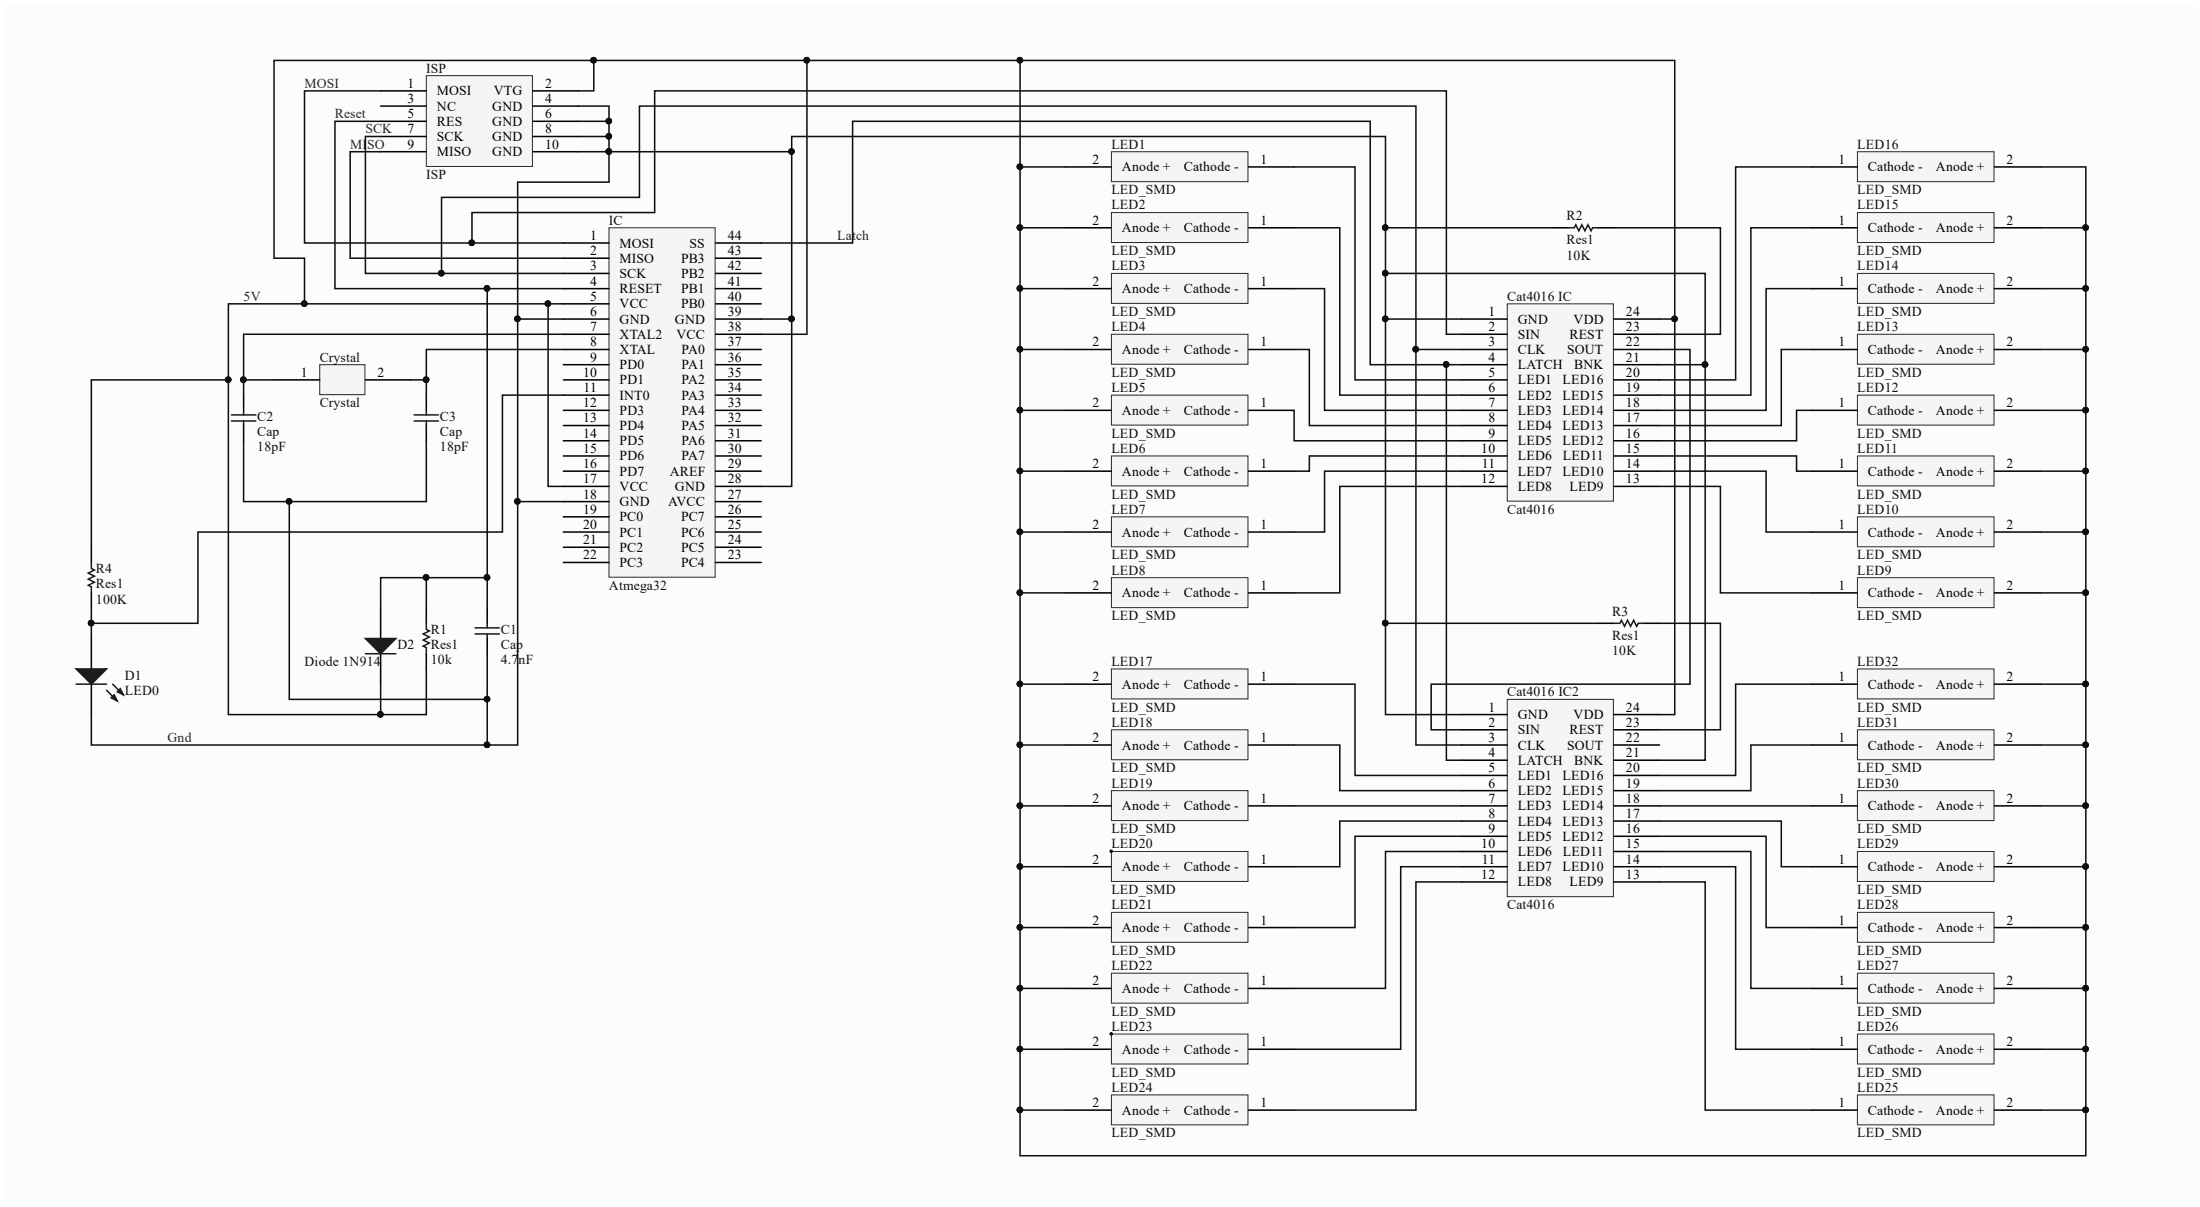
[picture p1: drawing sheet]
<svg xmlns="http://www.w3.org/2000/svg" width="367mm" height="201mm" viewBox="0 0 367 201" stroke-linecap="round" stroke-linejoin="round" font-family="sans-serif">
<path d="M.3 .3h366v200.4h-366z" fill="#fcfcfc" stroke="#000" stroke-width=".17"/>
<path d="M309.5 25.3h22.7v5h-22.7z" fill="#f5f5f5" stroke="#262626" stroke-width=".17"/>
<path d="M301.9 27.8h7.6M332.3 27.8h7.6M15.2 106.4v5M15.2 114v5" fill="none" stroke="#000" stroke-width=".25"/>
<g fill="#1c1c1c" stroke="#1c1c1c" stroke-width=".25">
<path d="M12.7 111.4h5.1l-2.6 2.6z"/>
<path d="M18.5 116.3l.5-.5 .5 1z"/>
<path d="M19.5 115.2l.5-.5 .5 1.1z"/>
</g>
<path d="M12.7 114h5.1M17.8 115l1.7 1.8M18.8 114l1.7 1.8" fill="none" stroke="#1c1c1c" stroke-width=".25"/>
<path d="M251.1 116.5h17.7v32.9h-17.7z" fill="#f5f5f5" stroke="#262626" stroke-width=".17"/>
<g fill="none" stroke="#000" stroke-width=".25">
<path d="M243.5 119h7.6M268.9 119h7.6M243.5 121.6h7.6M243.5 124.1h7.6M243.5 126.7h7.6M243.5 129.2h7.6M243.5 131.7h7.6M243.5 134.3h7.6M243.5 136.8h7.6M243.5 139.3h7.6M268.9 121.6h7.6M268.9 124.1h7.6"/>
<path d="M268.9 126.7h7.6M268.9 129.2h7.6M268.9 131.7h7.6M268.9 134.3h7.6M268.9 136.8h7.6M268.9 139.3h7.6M243.5 141.9h7.6M243.5 144.4h7.6M243.5 146.9h7.6M268.9 141.9h7.6M268.9 144.4h7.6M268.9 146.9h7.6"/>
</g>
<path d="M251.1 50.6h17.7v32.9h-17.7z" fill="#f5f5f5" stroke="#262626" stroke-width=".17"/>
<g fill="none" stroke="#000" stroke-width=".25">
<path d="M243.5 53.2h7.6M243.5 55.7h7.6M243.5 58.2h7.6M268.9 53.2h7.6M268.9 55.7h7.6M268.9 58.2h7.6M243.5 60.8h7.6M243.5 63.3h7.6M243.5 65.8h7.6M243.5 68.4h7.6M243.5 70.9h7.6M243.5 73.4h7.6"/>
<path d="M243.5 76h7.6M243.5 78.5h7.6M268.9 60.8h7.6M268.9 63.3h7.6M268.9 65.8h7.6M268.9 68.4h7.6M268.9 70.9h7.6M268.9 73.4h7.6M268.9 76h7.6M268.9 78.5h7.6M243.5 81h7.6M268.9 81h7.6"/>
</g>
<path d="M53.3 60.8h7.5v5h-7.5z" fill="#f5f5f5" stroke="#262626" stroke-width=".17"/>
<path d="M45.7 63.3h7.6M60.9 63.3h7.6" fill="none" stroke="#000" stroke-width=".25"/>
<path d="M71 12.6h17.7v15.1h-17.7z" fill="#f5f5f5" stroke="#262626" stroke-width=".17"/>
<path d="M63.4 15.1h7.6M63.4 17.7h7.6M88.8 15.1h7.6M88.8 17.7h7.6M63.4 20.2h7.6M63.4 22.7h7.6M63.4 25.3h7.6M88.8 20.2h7.6M88.8 22.7h7.6M88.8 25.3h7.6" fill="none" stroke="#000" stroke-width=".25"/>
<path d="M185.2 25.3h22.7v5h-22.7z" fill="#f5f5f5" stroke="#262626" stroke-width=".17"/>
<path d="M177.6 27.8h7.6M208 27.8h7.6" fill="none" stroke="#000" stroke-width=".25"/>
<path d="M309.5 35.4h22.7v5h-22.7z" fill="#f5f5f5" stroke="#262626" stroke-width=".17"/>
<path d="M301.9 37.9h7.6M332.3 37.9h7.6" fill="none" stroke="#000" stroke-width=".25"/>
<path d="M309.5 45.6h22.7v4.9h-22.7z" fill="#f5f5f5" stroke="#262626" stroke-width=".17"/>
<path d="M301.9 48.1h7.6M332.3 48.1h7.6" fill="none" stroke="#000" stroke-width=".25"/>
<path d="M309.5 55.7h22.7v5h-22.7z" fill="#f5f5f5" stroke="#262626" stroke-width=".17"/>
<path d="M301.9 58.2h7.6M332.3 58.2h7.6" fill="none" stroke="#000" stroke-width=".25"/>
<path d="M309.5 65.8h22.7v5h-22.7z" fill="#f5f5f5" stroke="#262626" stroke-width=".17"/>
<path d="M301.9 68.4h7.6M332.3 68.4h7.6" fill="none" stroke="#000" stroke-width=".25"/>
<path d="M309.5 76h22.7v5h-22.7z" fill="#f5f5f5" stroke="#262626" stroke-width=".17"/>
<path d="M301.9 78.5h7.6M332.3 78.5h7.6" fill="none" stroke="#000" stroke-width=".25"/>
<path d="M309.5 86.1h22.7v5h-22.7z" fill="#f5f5f5" stroke="#262626" stroke-width=".17"/>
<path d="M301.9 88.6h7.6M332.3 88.6h7.6" fill="none" stroke="#000" stroke-width=".25"/>
<path d="M309.5 96.2h22.7v5h-22.7z" fill="#f5f5f5" stroke="#262626" stroke-width=".17"/>
<path d="M301.9 98.8h7.6M332.3 98.8h7.6" fill="none" stroke="#000" stroke-width=".25"/>
<path d="M309.5 111.4h22.7v5h-22.7z" fill="#f5f5f5" stroke="#262626" stroke-width=".17"/>
<path d="M301.9 114h7.6M332.3 114h7.6" fill="none" stroke="#000" stroke-width=".25"/>
<path d="M309.5 121.6h22.7v5h-22.7z" fill="#f5f5f5" stroke="#262626" stroke-width=".17"/>
<path d="M301.9 124.1h7.6M332.3 124.1h7.6" fill="none" stroke="#000" stroke-width=".25"/>
<path d="M309.5 131.7h22.7v5h-22.7z" fill="#f5f5f5" stroke="#262626" stroke-width=".17"/>
<path d="M301.9 134.3h7.6M332.3 134.3h7.6" fill="none" stroke="#000" stroke-width=".25"/>
<path d="M309.5 141.9h22.7v5h-22.7z" fill="#f5f5f5" stroke="#262626" stroke-width=".17"/>
<path d="M301.9 144.4h7.6M332.3 144.4h7.6" fill="none" stroke="#000" stroke-width=".25"/>
<path d="M309.5 152h22.7v5h-22.7z" fill="#f5f5f5" stroke="#262626" stroke-width=".17"/>
<path d="M301.9 154.5h7.6M332.3 154.5h7.6" fill="none" stroke="#000" stroke-width=".25"/>
<path d="M309.5 162.1h22.7v5h-22.7z" fill="#f5f5f5" stroke="#262626" stroke-width=".17"/>
<path d="M301.9 164.7h7.6M332.3 164.7h7.6" fill="none" stroke="#000" stroke-width=".25"/>
<path d="M309.5 172.3h22.7v5h-22.7z" fill="#f5f5f5" stroke="#262626" stroke-width=".17"/>
<path d="M301.9 174.8h7.6M332.3 174.8h7.6" fill="none" stroke="#000" stroke-width=".25"/>
<path d="M309.5 182.4h22.7v5h-22.7z" fill="#f5f5f5" stroke="#262626" stroke-width=".17"/>
<path d="M301.9 184.9h7.6M332.3 184.9h7.6" fill="none" stroke="#000" stroke-width=".25"/>
<path d="M185.2 35.4h22.7v5h-22.7z" fill="#f5f5f5" stroke="#262626" stroke-width=".17"/>
<path d="M177.6 37.9h7.6M208 37.9h7.6" fill="none" stroke="#000" stroke-width=".25"/>
<path d="M185.2 45.6h22.7v4.9h-22.7z" fill="#f5f5f5" stroke="#262626" stroke-width=".17"/>
<path d="M177.6 48.1h7.6M208 48.1h7.6" fill="none" stroke="#000" stroke-width=".25"/>
<path d="M185.2 55.7h22.7v5h-22.7z" fill="#f5f5f5" stroke="#262626" stroke-width=".17"/>
<path d="M177.6 58.2h7.6M208 58.2h7.6" fill="none" stroke="#000" stroke-width=".25"/>
<path d="M185.2 65.8h22.7v5h-22.7z" fill="#f5f5f5" stroke="#262626" stroke-width=".17"/>
<path d="M177.6 68.4h7.6M208 68.4h7.6" fill="none" stroke="#000" stroke-width=".25"/>
<path d="M185.2 76h22.7v5h-22.7z" fill="#f5f5f5" stroke="#262626" stroke-width=".17"/>
<path d="M177.6 78.5h7.6M208 78.5h7.6" fill="none" stroke="#000" stroke-width=".25"/>
<path d="M185.2 86.1h22.7v5h-22.7z" fill="#f5f5f5" stroke="#262626" stroke-width=".17"/>
<path d="M177.6 88.6h7.6M208 88.6h7.6" fill="none" stroke="#000" stroke-width=".25"/>
<path d="M185.2 96.2h22.7v5h-22.7z" fill="#f5f5f5" stroke="#262626" stroke-width=".17"/>
<path d="M177.6 98.8h7.6M208 98.8h7.6" fill="none" stroke="#000" stroke-width=".25"/>
<path d="M185.2 111.4h22.7v5h-22.7z" fill="#f5f5f5" stroke="#262626" stroke-width=".17"/>
<path d="M177.6 114h7.6M208 114h7.6" fill="none" stroke="#000" stroke-width=".25"/>
<path d="M185.2 121.6h22.7v5h-22.7z" fill="#f5f5f5" stroke="#262626" stroke-width=".17"/>
<path d="M177.6 124.1h7.6M208 124.1h7.6" fill="none" stroke="#000" stroke-width=".25"/>
<path d="M185.2 131.7h22.7v5h-22.7z" fill="#f5f5f5" stroke="#262626" stroke-width=".17"/>
<path d="M177.6 134.3h7.6M208 134.3h7.6" fill="none" stroke="#000" stroke-width=".25"/>
<path d="M185.2 141.9h22.7v5h-22.7z" fill="#f5f5f5" stroke="#262626" stroke-width=".17"/>
<path d="M177.6 144.4h7.6M208 144.4h7.6" fill="none" stroke="#000" stroke-width=".25"/>
<circle cx="185.1" cy="141.8" r=".22" fill="#0e0e0e" stroke="#0e0e0e" stroke-width=".17"/>
<path d="M185.2 152h22.7v5h-22.7z" fill="#f5f5f5" stroke="#262626" stroke-width=".17"/>
<path d="M177.6 154.5h7.6M208 154.5h7.6" fill="none" stroke="#000" stroke-width=".25"/>
<path d="M185.2 162.1h22.7v5h-22.7z" fill="#f5f5f5" stroke="#262626" stroke-width=".17"/>
<path d="M177.6 164.7h7.6M208 164.7h7.6" fill="none" stroke="#000" stroke-width=".25"/>
<path d="M185.2 172.3h22.7v5h-22.7z" fill="#f5f5f5" stroke="#262626" stroke-width=".17"/>
<path d="M177.6 174.8h7.6M208 174.8h7.6" fill="none" stroke="#000" stroke-width=".25"/>
<circle cx="185.1" cy="172.2" r=".22" fill="#0e0e0e" stroke="#0e0e0e" stroke-width=".17"/>
<path d="M185.2 182.4h22.7v5h-22.7z" fill="#f5f5f5" stroke="#262626" stroke-width=".17"/>
<g fill="none" stroke="#000" stroke-width=".25">
<path d="M258.7 37.9h2.6M266.3 37.9h2.6M40.6 65.8v2.6M40.6 70.9v2.5M71 65.8v2.6M71 70.9v2.5M15.2 91.2v2.5M15.2 98.8v2.5M63.4 101.3v5.1M63.4 108.9v5.1M71 101.3v2.5M71 108.9v2.5"/>
<path d="M81.2 101.3v2.5M81.2 106.4v2.5M266.3 103.8h2.6M274 103.8h2.5M177.6 184.9h7.6M208 184.9h7.6"/>
</g>
<g fill="none" stroke="#1c1c1c" stroke-width=".25">
<path d="M261.3 37.9h1l.2-.5 .5 1.1 .6-1.1 .5 1.1 .5-1.1 .5 1.1 .2-.6h1M38.6 69.1h4M38.6 70.1h4M40.6 68.4v.7M40.6 70.1v.8M69 69.1h4.1M69 70.1h4.1M71 68.4v.7M71 70.1v.8M15.2 93.7v1l.5 .3-1 .5 1 .5-1 .5 1 .5-1 .5 .5 .3v1M60.9 108.9h5.1M71 103.8v1.1l.5 .2-1 .5 1 .5-1 .5 1 .5-1 .5 .5 .3v1"/>
<path d="M79.1 104.6h4.1M79.1 105.6h4.1M81.2 103.8v.8M81.2 105.6v.8M268.9 103.8h1l.2-.5 .6 1 .5-1 .5 1 .5-1 .5 1 .2-.5h1.1"/>
</g>
<path d="M60.9 106.4h5.1l-2.6 2.5z" fill="#1c1c1c" stroke="#1c1c1c" stroke-width=".25"/>
<g fill="none" stroke="#0e0e0e" stroke-width=".25">
<path d="M63.4 15.1h-12.7v25.4h43.2M96.4 17.7h5.1v2.5h-5.1M96.4 15.1h2.5v-5h-53.2v32.9h5v7.6h43.2M98.9 10.1h35.5v45.6h-7.6M134.4 10.1h35.6v17.7M170 10.1h109v43.1h-2.5M63.4 25.3h-5.1v17.7h35.6M63.4 20.2h-7.6v27.9h38.1M63.4 22.7h-2.5v22.9h33M101.5 20.2v2.5h-5.1M101.5 22.7v2.6h-5.1M131.9 25.3v-2.6h98.9v30.5h12.7"/>
<path d="M170 37.9v10.2h7.6M177.6 27.8h-7.6v10.1h7.6M215.6 27.8h10.2v35.5h17.7M215.6 37.9h7.6v27.9h20.3M230.8 37.9h27.9M268.9 37.9h17.7v17.8h-10.1M301.9 27.8h-12.7v35.5h-12.7M301.9 37.9h-10.2v27.9h-15.2M339.9 27.8h7.6v10.1h-7.6M347.5 37.9v10.2h-7.6M50.7 50.6h-12.7v68.4h25.4M73.6 45.6v-12.7h32.9v-15.2h129.4v40.5"/>
<path d="M78.6 40.5v-5.1h30.5v-20.3h131.9v40.6h2.5M81.2 48.1v48.1M86.2 53.2v30.4h7.7M91.3 50.6v30.4h2.6M93.9 53.2h-7.7v-22.9h15.3v-5h30.4v27.9h-5.1M93.9 55.7h-53.3v7.6h5.1M93.9 58.2h-22.9v5.1h-2.5M126.8 40.5h15.2v-20.3h86.3v40.6h12.7M131.9 53.2v27.8h-5.1M170 48.1v10.1h7.6M170 58.2v10.2h7.6M215.6 48.1h5.1v20.3h22.8"/>
<path d="M215.6 58.2h2.5v12.7h25.4M230.8 53.2v65.8h12.7M230.8 45.6h53.3v15.2h-7.6M243.5 58.2h-7.6v65.9h7.6M276.5 58.2h5.1v55.8h-43.2v7.6h5.1M279 53.2v65.8h-2.5M301.9 48.1h-7.7v20.3h-17.7M301.9 58.2h-5.1v12.7h-20.3M347.5 48.1v10.1h-7.6M347.5 58.2v10.2h-7.6M38 63.3h-22.8v27.9M40.6 73.4v10.2h30.4v-10.2"/>
<path d="M40.6 63.3v2.5M71 63.3v2.5M93.9 65.8h-10.2v22.8h-50.7v15.2h-17.8M170 68.4v10.1h7.6M170 78.5v10.1h7.6M215.6 68.4v5h27.9M243.5 76h-25.4v2.5h-2.5M243.5 78.5h-22.8v10.1h-5.1M243.5 60.8h-2.5v65.9h2.5M276.5 76h22.8v2.5h2.6M276.5 78.5h17.7v10.1h7.7M284.1 60.8v65.9h-7.6"/>
<path d="M301.9 68.4h-2.6v5h-22.8M347.5 68.4v10.1h-7.6M347.5 78.5v10.1h-7.6M48.2 83.6v32.9h33v-7.6M71 96.2h10.2v5.1M170 88.6v10.2h7.6M170 98.8v15.2h7.6M243.5 81h-20.3v17.8h-7.6M276.5 81h10.1v17.8h15.3M347.5 88.6v10.2h-7.6M347.5 98.8v15.2h-7.6M15.2 101.3v5.1"/>
<path d="M63.4 101.3v-5.1h7.6v5.1M71 111.4v7.6h-7.6v-5M81.2 116.5v7.6h-66v-5.1M170 114v10.1h7.6M215.6 114h10.2v15.2h17.7M230.8 103.8h35.5M276.5 103.8h10.1v17.8h-10.1M301.9 114h-12.7v15.2h-12.7M347.5 114v10.1h-7.6M170 124.1v10.2h7.6M170 134.3v10.1h7.6M215.6 124.1h7.6v7.6h20.3"/>
<path d="M215.6 134.3h27.9M243.5 136.8h-20.3v7.6h-7.6M243.5 139.3h-17.7v15.2h-10.2M276.5 136.8h20.3v7.6h5.1M276.5 139.3h17.7v15.2h7.7M276.5 134.3h25.4M301.9 124.1h-10.2v7.6h-15.2M347.5 124.1v10.2h-7.6M347.5 134.3v10.1h-7.6M170 144.4v10.1h7.6M170 154.5v10.2h7.6M243.5 141.9h-12.7v22.8h-15.2"/>
<path d="M243.5 144.4h-10.1v30.4h-17.8M243.5 146.9h-7.6v38h-20.3M276.5 141.9h15.2v22.8h10.2M276.5 144.4h12.7v30.4h12.7M276.5 146.9h7.6v38h17.8M347.5 144.4v10.1h-7.6M347.5 154.5v10.2h-7.6M170 164.7v10.1h7.6M170 174.8v10.1h7.6M347.5 164.7v10.1h-7.6M347.5 174.8v10.1h-7.6M170 184.9v7.6h177.5v-7.6"/>
</g>
<g fill="#0e0e0e" stroke="#0e0e0e" stroke-width=".17">
<circle cx="101.4" cy="20.2" r=".47"/>
<circle cx="101.4" cy="22.7" r=".47"/>
<circle cx="101.4" cy="25.2" r=".47"/>
<circle cx="86.2" cy="53.1" r=".47"/>
<circle cx="40.5" cy="63.3" r=".47"/>
<circle cx="71" cy="63.3" r=".47"/>
<circle cx="48.2" cy="83.5" r=".47"/>
<circle cx="71" cy="96.2" r=".47"/>
<circle cx="81.1" cy="96.2" r=".47"/>
<circle cx="63.4" cy="119" r=".47"/>
<circle cx="81.1" cy="48" r=".47"/>
<circle cx="81.1" cy="116.5" r=".47"/>
<circle cx="15.2" cy="103.8" r=".47"/>
<circle cx="81.1" cy="124.1" r=".47"/>
<circle cx="38" cy="63.3" r=".47"/>
<circle cx="131.9" cy="53.1" r=".47"/>
<circle cx="131.9" cy="25.2" r=".47"/>
<circle cx="134.4" cy="10" r=".47"/>
<circle cx="98.9" cy="10" r=".47"/>
<circle cx="91.3" cy="50.6" r=".47"/>
<circle cx="86.2" cy="83.5" r=".47"/>
<circle cx="347.5" cy="37.9" r=".47"/>
<circle cx="347.5" cy="48" r=".47"/>
<circle cx="347.5" cy="58.2" r=".47"/>
<circle cx="347.5" cy="68.3" r=".47"/>
<circle cx="347.5" cy="78.5" r=".47"/>
<circle cx="347.5" cy="88.6" r=".47"/>
<circle cx="347.5" cy="98.7" r=".47"/>
<circle cx="347.5" cy="113.9" r=".47"/>
<circle cx="347.5" cy="124.1" r=".47"/>
<circle cx="347.5" cy="134.2" r=".47"/>
<circle cx="347.5" cy="144.4" r=".47"/>
<circle cx="347.5" cy="154.5" r=".47"/>
<circle cx="347.5" cy="164.6" r=".47"/>
<circle cx="347.5" cy="174.8" r=".47"/>
<circle cx="347.5" cy="184.9" r=".47"/>
<circle cx="169.9" cy="27.8" r=".47"/>
<circle cx="169.9" cy="37.9" r=".47"/>
<circle cx="169.9" cy="48" r=".47"/>
<circle cx="169.9" cy="58.2" r=".47"/>
<circle cx="169.9" cy="68.3" r=".47"/>
<circle cx="169.9" cy="78.5" r=".47"/>
<circle cx="169.9" cy="88.6" r=".47"/>
<circle cx="169.9" cy="98.7" r=".47"/>
<circle cx="169.9" cy="113.9" r=".47"/>
<circle cx="169.9" cy="124.1" r=".47"/>
<circle cx="169.9" cy="134.2" r=".47"/>
<circle cx="169.9" cy="144.4" r=".47"/>
<circle cx="169.9" cy="154.5" r=".47"/>
<circle cx="169.9" cy="164.6" r=".47"/>
<circle cx="169.9" cy="174.8" r=".47"/>
<circle cx="169.9" cy="184.9" r=".47"/>
<circle cx="169.9" cy="10" r=".47"/>
<circle cx="279" cy="53.1" r=".47"/>
<circle cx="230.8" cy="103.8" r=".47"/>
<circle cx="230.8" cy="53.1" r=".47"/>
<circle cx="284.1" cy="60.7" r=".47"/>
<circle cx="230.8" cy="45.5" r=".47"/>
<circle cx="235.9" cy="58.2" r=".47"/>
<circle cx="240.9" cy="60.7" r=".47"/>
<circle cx="230.8" cy="37.9" r=".47"/>
<circle cx="73.5" cy="45.5" r=".47"/>
<circle cx="78.6" cy="40.4" r=".47"/>
<circle cx="50.7" cy="50.6" r=".47"/>
</g>
<path d="M101.5 37.9h17.6v58.3h-17.6z" fill="#f5f5f5" stroke="#262626" stroke-width=".17"/>
<g fill="none" stroke="#000" stroke-width=".25">
<path d="M93.9 40.5h7.6M93.9 43h7.6M93.9 45.6h7.6M93.9 48.1h7.6M93.9 50.6h7.6M93.9 53.2h7.6M93.9 55.7h7.6M93.9 58.2h7.6M119.2 40.5h7.6M119.2 43h7.6M119.2 45.6h7.6M119.2 48.1h7.6"/>
<path d="M119.2 50.6h7.6M119.2 53.2h7.6M119.2 55.7h7.6M119.2 58.2h7.6M93.9 60.8h7.6M93.9 63.3h7.6M93.9 65.8h7.6M93.9 68.4h7.6M93.9 70.9h7.6M93.9 73.4h7.6M93.9 76h7.6M93.9 78.5h7.6"/>
<path d="M119.2 60.8h7.6M119.2 63.3h7.6M119.2 65.8h7.6M119.2 68.4h7.6M119.2 70.9h7.6M119.2 73.4h7.6M119.2 76h7.6M119.2 78.5h7.6M93.9 81h7.6M93.9 83.6h7.6M93.9 86.1h7.6M93.9 88.6h7.6"/>
<path d="M93.9 91.2h7.6M93.9 93.7h7.6M119.2 81h7.6M119.2 83.6h7.6M119.2 86.1h7.6M119.2 88.6h7.6M119.2 91.2h7.6M119.2 93.7h7.6"/>
</g>
<path d="M86.2 83.6v40.5h-5" fill="none" stroke="#0e0e0e" stroke-width=".25"/>
<g fill="#0e0e0e" stroke="#0e0e0e" stroke-width=".17">
<circle cx="86.2" cy="83.5" r=".47"/>
<circle cx="81.1" cy="124.1" r=".47"/>
</g>
<g font-size="2.3" fill="#262626">
<text x="50.7" y="14.6">MOSI</text>
<text x="55.8" y="19.7">Reset</text>
<text x="60.9" y="22.2">SCK</text>
<text x="58.3" y="24.8">MISO</text>
<text x="139.5" y="40">Lat</text>
<text x="142.6" y="40">ch</text>
<text x="40.6" y="50.1">5V</text>
<text x="27.9" y="123.6">Gnd</text>
</g>
<g font-size="2.3">
<text x="67.9" y="14.6">1</text>
<text x="67.9" y="17.2">3</text>
<text x="72.8" y="15.9">MOSI</text>
<text x="82.3" y="15.9">VTG</text>
<text x="90.8" y="14.6">2</text>
<text x="90.8" y="17.2">4</text>
<text x="67.9" y="19.7">5</text>
<text x="67.9" y="22.2">7</text>
<text x="72.8" y="18.4">NC</text>
<text x="72.8" y="21">RES</text>
<text x="72.8" y="23.5">SCK</text>
<text x="82" y="18.4">GND</text>
<text x="82" y="21">GND</text>
<text x="82" y="23.5">GND</text>
<text x="90.8" y="19.7">6</text>
<text x="90.8" y="22.2">8</text>
<text x="67.9" y="24.8">9</text>
<text x="72.8" y="26">MISO</text>
<text x="82" y="26">GND</text>
<text x="90.8" y="24.8">10</text>
<text x="182" y="27.3">2</text>
<text x="186.9" y="28.6">Anode +</text>
<text x="197.2" y="28.6">Cathode -</text>
<text x="210" y="27.3">1</text>
<text x="306.3" y="27.3">1</text>
<text x="311.2" y="28.6">Cathode -</text>
<text x="322.5" y="28.6">Anode +</text>
<text x="334.3" y="27.3">2</text>
<text x="98.3" y="40">1</text>
<text x="103.2" y="41.2">MOSI</text>
<text x="114.9" y="41.2">SS</text>
<text x="121.2" y="40">44</text>
<text x="182" y="37.4">2</text>
<text x="186.9" y="38.7">Anode +</text>
<text x="197.2" y="38.7">Cathode -</text>
<text x="210" y="37.4">1</text>
<text x="306.3" y="37.4">1</text>
<text x="311.2" y="38.7">Cathode -</text>
<text x="322.5" y="38.7">Anode +</text>
<text x="334.3" y="37.4">2</text>
<text x="98.3" y="42.5">2</text>
<text x="98.3" y="45">3</text>
<text x="98.3" y="47.6">4</text>
<text x="103.2" y="43.8">MISO</text>
<text x="103.2" y="46.3">SCK</text>
<text x="113.5" y="46.3">PB2</text>
<text x="113.5" y="43.8">PB3</text>
<text x="121.2" y="47.6">41</text>
<text x="121.2" y="45">42</text>
<text x="121.2" y="42.5">43</text>
<text x="182" y="47.6">2</text>
<text x="210" y="47.6">1</text>
<text x="306.3" y="47.6">1</text>
<text x="334.3" y="47.6">2</text>
<text x="98.3" y="50.1">5</text>
<text x="98.3" y="52.6">6</text>
<text x="103.2" y="48.8">RESET</text>
<text x="103.2" y="51.4">VCC</text>
<text x="103.2" y="53.9">GND</text>
<text x="112.4" y="53.9">GND</text>
<text x="113.5" y="51.4">PB0</text>
<text x="113.5" y="48.8">PB1</text>
<text x="121.2" y="52.6">39</text>
<text x="121.2" y="50.1">40</text>
<text x="186.9" y="48.8">Anode +</text>
<text x="197.2" y="48.8">Cathode -</text>
<text x="248" y="52.6">1</text>
<text x="252.9" y="53.9">GND</text>
<text x="262.2" y="53.9">VDD</text>
<text x="270.9" y="52.6">24</text>
<text x="311.2" y="48.8">Cathode -</text>
<text x="322.5" y="48.8">Anode +</text>
<text x="98.3" y="55.2">7</text>
<text x="98.3" y="57.7">8</text>
<text x="103.2" y="56.4">XTAL2</text>
<text x="103.2" y="59">XTAL</text>
<text x="112.7" y="56.4">VCC</text>
<text x="113.5" y="59">PA0</text>
<text x="121.2" y="57.7">37</text>
<text x="121.2" y="55.2">38</text>
<text x="182" y="57.7">2</text>
<text x="186.9" y="59">Anode +</text>
<text x="197.2" y="59">Cathode -</text>
<text x="210" y="57.7">1</text>
<text x="248" y="55.2">2</text>
<text x="248" y="57.7">3</text>
<text x="252.9" y="56.4">SIN</text>
<text x="252.9" y="59">CLK</text>
<text x="261.1" y="59">SOUT</text>
<text x="261.5" y="56.4">REST</text>
<text x="270.9" y="57.7">22</text>
<text x="270.9" y="55.2">23</text>
<text x="306.3" y="57.7">1</text>
<text x="311.2" y="59">Cathode -</text>
<text x="322.5" y="59">Anode +</text>
<text x="334.3" y="57.7">2</text>
<text x="50.1" y="62.8">1</text>
<text x="62.9" y="62.8">2</text>
<text x="97.1" y="62.8">10</text>
<text x="97.2" y="65.3">11</text>
<text x="98.3" y="60.2">9</text>
<text x="103.2" y="61.5">PD0</text>
<text x="103.2" y="64">PD1</text>
<text x="113.5" y="64">PA2</text>
<text x="113.5" y="61.5">PA1</text>
<text x="121.2" y="65.3">34</text>
<text x="121.2" y="62.8">35</text>
<text x="121.2" y="60.2">36</text>
<text x="248" y="60.2">4</text>
<text x="248" y="62.8">5</text>
<text x="248" y="65.3">6</text>
<text x="252.9" y="61.5">LATCH</text>
<text x="252.9" y="64">LED1</text>
<text x="260.3" y="64">LED16</text>
<text x="262.3" y="61.5">BNK</text>
<text x="270.9" y="65.3">19</text>
<text x="270.9" y="62.8">20</text>
<text x="270.9" y="60.2">21</text>
<text x="97.1" y="67.8">12</text>
<text x="97.1" y="70.4">13</text>
<text x="103.2" y="66.6">INT0</text>
<text x="103.2" y="69.1">PD3</text>
<text x="103.2" y="71.6">PD4</text>
<text x="113.5" y="71.6">PA5</text>
<text x="113.5" y="69.1">PA4</text>
<text x="113.5" y="66.6">PA3</text>
<text x="121.2" y="70.4">32</text>
<text x="121.2" y="67.8">33</text>
<text x="182" y="67.8">2</text>
<text x="186.9" y="69.1">Anode +</text>
<text x="197.2" y="69.1">Cathode -</text>
<text x="210" y="67.8">1</text>
<text x="248" y="67.8">7</text>
<text x="248" y="70.4">8</text>
<text x="252.9" y="66.6">LED2</text>
<text x="252.9" y="69.1">LED3</text>
<text x="252.9" y="71.6">LED4</text>
<text x="260.3" y="71.6">LED13</text>
<text x="260.3" y="69.1">LED14</text>
<text x="260.3" y="66.6">LED15</text>
<text x="270.9" y="70.4">17</text>
<text x="270.9" y="67.8">18</text>
<text x="306.3" y="67.8">1</text>
<text x="311.2" y="69.1">Cathode -</text>
<text x="322.5" y="69.1">Anode +</text>
<text x="334.3" y="67.8">2</text>
<text x="97.1" y="72.9">14</text>
<text x="97.1" y="75.5">15</text>
<text x="97.1" y="78">16</text>
<text x="103.2" y="74.2">PD5</text>
<text x="103.2" y="76.7">PD6</text>
<text x="113.5" y="76.7">PA7</text>
<text x="113.5" y="74.2">PA6</text>
<text x="121.2" y="78">29</text>
<text x="121.2" y="75.5">30</text>
<text x="121.2" y="72.9">31</text>
<text x="182" y="78">2</text>
<text x="210" y="78">1</text>
<text x="246.8" y="75.5">10</text>
<text x="246.9" y="78">11</text>
<text x="248" y="72.9">9</text>
<text x="252.9" y="74.2">LED5</text>
<text x="252.9" y="76.7">LED6</text>
<text x="260.3" y="74.2">LED12</text>
<text x="260.4" y="76.7">LED11</text>
<text x="270.9" y="78">14</text>
<text x="270.9" y="75.5">15</text>
<text x="270.9" y="72.9">16</text>
<text x="306.3" y="78">1</text>
<text x="334.3" y="78">2</text>
<text x="97.1" y="80.5">17</text>
<text x="97.1" y="83.1">18</text>
<text x="103.2" y="79.3">PD7</text>
<text x="103.2" y="81.8">VCC</text>
<text x="111.6" y="79.3">AREF</text>
<text x="112.4" y="81.8">GND</text>
<text x="121.2" y="83.1">27</text>
<text x="121.2" y="80.5">28</text>
<text x="186.9" y="79.3">Anode +</text>
<text x="197.2" y="79.3">Cathode -</text>
<text x="246.8" y="80.5">12</text>
<text x="252.9" y="79.3">LED7</text>
<text x="252.9" y="81.8">LED8</text>
<text x="260.3" y="79.3">LED10</text>
<text x="261.5" y="81.8">LED9</text>
<text x="270.9" y="80.5">13</text>
<text x="311.2" y="79.3">Cathode -</text>
<text x="322.5" y="79.3">Anode +</text>
<text x="97.1" y="85.6">19</text>
<text x="97.1" y="88.1">20</text>
<text x="103.2" y="84.3">GND</text>
<text x="103.2" y="86.9">PC0</text>
<text x="103.2" y="89.4">PC1</text>
<text x="111.3" y="84.3">AVCC</text>
<text x="113.5" y="89.4">PC6</text>
<text x="113.5" y="86.9">PC7</text>
<text x="121.2" y="88.1">25</text>
<text x="121.2" y="85.6">26</text>
<text x="182" y="88.1">2</text>
<text x="186.9" y="89.4">Anode +</text>
<text x="197.2" y="89.4">Cathode -</text>
<text x="210" y="88.1">1</text>
<text x="306.3" y="88.1">1</text>
<text x="311.2" y="89.4">Cathode -</text>
<text x="322.5" y="89.4">Anode +</text>
<text x="334.3" y="88.1">2</text>
<text x="97.1" y="90.7">21</text>
<text x="97.1" y="93.2">22</text>
<text x="103.2" y="91.9">PC2</text>
<text x="103.2" y="94.5">PC3</text>
<text x="113.5" y="94.5">PC4</text>
<text x="113.5" y="91.9">PC5</text>
<text x="121.2" y="93.2">23</text>
<text x="121.2" y="90.7">24</text>
<text x="182" y="98.3">2</text>
<text x="186.9" y="99.5">Anode +</text>
<text x="197.2" y="99.5">Cathode -</text>
<text x="210" y="98.3">1</text>
<text x="306.3" y="98.3">1</text>
<text x="311.2" y="99.5">Cathode -</text>
<text x="322.5" y="99.5">Anode +</text>
<text x="334.3" y="98.3">2</text>
<text x="182" y="113.5">2</text>
<text x="210" y="113.5">1</text>
<text x="306.3" y="113.5">1</text>
<text x="334.3" y="113.5">2</text>
<text x="186.9" y="114.7">Anode +</text>
<text x="197.2" y="114.7">Cathode -</text>
<text x="248" y="118.5">1</text>
<text x="252.9" y="119.8">GND</text>
<text x="262.2" y="119.8">VDD</text>
<text x="270.9" y="118.5">24</text>
<text x="311.2" y="114.7">Cathode -</text>
<text x="322.5" y="114.7">Anode +</text>
<text x="182" y="123.6">2</text>
<text x="186.9" y="124.9">Anode +</text>
<text x="197.2" y="124.9">Cathode -</text>
<text x="210" y="123.6">1</text>
<text x="248" y="121.1">2</text>
<text x="248" y="123.6">3</text>
<text x="252.9" y="122.3">SIN</text>
<text x="252.9" y="124.9">CLK</text>
<text x="261.1" y="124.9">SOUT</text>
<text x="261.5" y="122.3">REST</text>
<text x="270.9" y="123.6">22</text>
<text x="270.9" y="121.1">23</text>
<text x="306.3" y="123.6">1</text>
<text x="311.2" y="124.9">Cathode -</text>
<text x="322.5" y="124.9">Anode +</text>
<text x="334.3" y="123.6">2</text>
<text x="248" y="126.1">4</text>
<text x="248" y="128.7">5</text>
<text x="248" y="131.2">6</text>
<text x="252.9" y="127.4">LATCH</text>
<text x="252.9" y="129.9">LED1</text>
<text x="260.3" y="129.9">LED16</text>
<text x="262.3" y="127.4">BNK</text>
<text x="270.9" y="131.2">19</text>
<text x="270.9" y="128.7">20</text>
<text x="270.9" y="126.1">21</text>
<text x="182" y="133.7">2</text>
<text x="186.9" y="135">Anode +</text>
<text x="197.2" y="135">Cathode -</text>
<text x="210" y="133.7">1</text>
<text x="248" y="133.7">7</text>
<text x="248" y="136.3">8</text>
<text x="252.9" y="132.5">LED2</text>
<text x="252.9" y="135">LED3</text>
<text x="252.9" y="137.5">LED4</text>
<text x="260.3" y="137.5">LED13</text>
<text x="260.3" y="135">LED14</text>
<text x="260.3" y="132.5">LED15</text>
<text x="270.9" y="136.3">17</text>
<text x="270.9" y="133.7">18</text>
<text x="306.3" y="133.7">1</text>
<text x="311.2" y="135">Cathode -</text>
<text x="322.5" y="135">Anode +</text>
<text x="334.3" y="133.7">2</text>
<text x="182" y="143.9">2</text>
<text x="210" y="143.9">1</text>
<text x="246.8" y="141.3">10</text>
<text x="246.9" y="143.9">11</text>
<text x="248" y="138.8">9</text>
<text x="252.9" y="140.1">LED5</text>
<text x="252.9" y="142.6">LED6</text>
<text x="260.3" y="140.1">LED12</text>
<text x="260.4" y="142.6">LED11</text>
<text x="270.9" y="143.9">14</text>
<text x="270.9" y="141.3">15</text>
<text x="270.9" y="138.8">16</text>
<text x="306.3" y="143.9">1</text>
<text x="334.3" y="143.9">2</text>
<text x="186.9" y="145.1">Anode +</text>
<text x="197.2" y="145.1">Cathode -</text>
<text x="246.8" y="146.4">12</text>
<text x="252.9" y="145.1">LED7</text>
<text x="252.9" y="147.7">LED8</text>
<text x="260.3" y="145.1">LED10</text>
<text x="261.5" y="147.7">LED9</text>
<text x="270.9" y="146.4">13</text>
<text x="311.2" y="145.1">Cathode -</text>
<text x="322.5" y="145.1">Anode +</text>
<text x="182" y="154">2</text>
<text x="186.9" y="155.3">Anode +</text>
<text x="197.2" y="155.3">Cathode -</text>
<text x="210" y="154">1</text>
<text x="306.3" y="154">1</text>
<text x="311.2" y="155.3">Cathode -</text>
<text x="322.5" y="155.3">Anode +</text>
<text x="334.3" y="154">2</text>
<text x="182" y="164.2">2</text>
<text x="186.9" y="165.4">Anode +</text>
<text x="197.2" y="165.4">Cathode -</text>
<text x="210" y="164.2">1</text>
<text x="306.3" y="164.2">1</text>
<text x="311.2" y="165.4">Cathode -</text>
<text x="322.5" y="165.4">Anode +</text>
<text x="334.3" y="164.2">2</text>
<text x="182" y="174.3">2</text>
<text x="186.9" y="175.6">Anode +</text>
<text x="197.2" y="175.6">Cathode -</text>
<text x="210" y="174.3">1</text>
<text x="306.3" y="174.3">1</text>
<text x="311.2" y="175.6">Cathode -</text>
<text x="322.5" y="175.6">Anode +</text>
<text x="334.3" y="174.3">2</text>
<text x="182" y="184.4">2</text>
<text x="186.9" y="185.7">Anode +</text>
<text x="197.2" y="185.7">Cathode -</text>
<text x="210" y="184.4">1</text>
<text x="306.3" y="184.4">1</text>
<text x="311.2" y="185.7">Cathode -</text>
<text x="322.5" y="185.7">Anode +</text>
<text x="334.3" y="184.4">2</text>
</g>
<g font-size="2.3" fill="#0e0e0e">
<text x="71" y="12.1">ISP</text>
<text x="71" y="29.8">ISP</text>
<text x="185.2" y="24.8">LED1</text>
<text x="309.4" y="24.8">LED16</text>
<text x="185.2" y="32.4">LED_SMD</text>
<text x="185.2" y="34.9">LED2</text>
<text x="309.4" y="32.4">LED_SMD</text>
<text x="309.4" y="34.9">LED15</text>
<text x="101.5" y="37.4">IC</text>
<text x="261" y="36.7">R2</text>
<text x="261" y="40.7">Res1</text>
<text x="185.2" y="42.5">LED_SMD</text>
<text x="185.2" y="45">LED3</text>
<text x="261" y="43.3">10K</text>
<text x="309.4" y="42.5">LED_SMD</text>
<text x="309.4" y="45">LED14</text>
<text x="185.2" y="52.6">LED_SMD</text>
<text x="251.1" y="50.1">Cat4016 IC</text>
<text x="309.4" y="52.6">LED_SMD</text>
<text x="185.2" y="55.2">LED4</text>
<text x="309.4" y="55.2">LED13</text>
<text x="53.3" y="60.2">Crystal</text>
<text x="185.2" y="62.8">LED_SMD</text>
<text x="185.2" y="65.3">LED5</text>
<text x="309.4" y="62.8">LED_SMD</text>
<text x="309.4" y="65.3">LED12</text>
<text x="42.9" y="70.1">C2</text>
<text x="53.3" y="67.8">Crystal</text>
<text x="73.3" y="70.1">C3</text>
<text x="42.9" y="75.2">18pF</text>
<text x="42.9" y="72.7">Cap</text>
<text x="73.3" y="75.2">18pF</text>
<text x="73.3" y="72.7">Cap</text>
<text x="185.2" y="72.9">LED_SMD</text>
<text x="185.2" y="75.5">LED6</text>
<text x="309.4" y="72.9">LED_SMD</text>
<text x="309.4" y="75.5">LED11</text>
<text x="185.2" y="83.1">LED_SMD</text>
<text x="309.4" y="83.1">LED_SMD</text>
<text x="185.2" y="85.6">LED7</text>
<text x="251.1" y="85.6">Cat4016</text>
<text x="309.4" y="85.6">LED10</text>
<text x="16" y="95.5">R4</text>
<text x="185.2" y="93.2">LED_SMD</text>
<text x="185.2" y="95.7">LED8</text>
<text x="309.4" y="93.2">LED_SMD</text>
<text x="309.4" y="95.7">LED9</text>
<text x="16" y="100.5">100K</text>
<text x="16" y="98">Res1</text>
<text x="101.5" y="98.3">Atmega32</text>
<text x="71.8" y="105.6">R1</text>
<text x="83.4" y="105.6">C1</text>
<text x="185.2" y="103.3">LED_SMD</text>
<text x="268.6" y="102.6">R3</text>
<text x="268.6" y="106.6">Res1</text>
<text x="309.4" y="103.3">LED_SMD</text>
<text x="20.8" y="113.2">D1</text>
<text x="50.7" y="110.9">Diode 1N914</text>
<text x="66.2" y="108.1">D2</text>
<text x="71.8" y="110.7">10k</text>
<text x="71.8" y="108.1">Res1</text>
<text x="83.4" y="110.7">4.7</text>
<text x="83.4" y="108.1">Cap</text>
<text x="86.4" y="110.7">nF</text>
<text x="185.2" y="110.9">LED17</text>
<text x="268.6" y="109.2">10K</text>
<text x="309.4" y="110.9">LED32</text>
<text x="20.8" y="115.7">LED0</text>
<text x="185.2" y="118.5">LED_SMD</text>
<text x="251.1" y="116">Cat4016 IC2</text>
<text x="309.4" y="118.5">LED_SMD</text>
<text x="185.2" y="121.1">LED18</text>
<text x="309.4" y="121.1">LED31</text>
<text x="185.2" y="128.7">LED_SMD</text>
<text x="185.2" y="131.2">LED19</text>
<text x="309.4" y="128.7">LED_SMD</text>
<text x="309.4" y="131.2">LED30</text>
<text x="185.2" y="138.8">LED_SMD</text>
<text x="185.2" y="141.3">LED20</text>
<text x="309.4" y="138.8">LED_SMD</text>
<text x="309.4" y="141.3">LED29</text>
<text x="185.2" y="149">LED_SMD</text>
<text x="309.4" y="149">LED_SMD</text>
<text x="185.2" y="151.5">LED21</text>
<text x="251.1" y="151.5">Cat4016</text>
<text x="309.4" y="151.5">LED28</text>
<text x="185.2" y="159.1">LED_SMD</text>
<text x="185.2" y="161.6">LED22</text>
<text x="309.4" y="159.1">LED_SMD</text>
<text x="309.4" y="161.6">LED27</text>
<text x="185.2" y="169.2">LED_SMD</text>
<text x="185.2" y="171.8">LED23</text>
<text x="309.4" y="169.2">LED_SMD</text>
<text x="309.4" y="171.8">LED26</text>
<text x="185.2" y="179.4">LED_SMD</text>
<text x="309.4" y="179.4">LED_SMD</text>
<text x="185.2" y="181.9">LED24</text>
<text x="309.4" y="181.9">LED25</text>
<text x="185.2" y="189.5">LED_SMD</text>
<text x="309.4" y="189.5">LED_SMD</text>
</g>
</svg>
